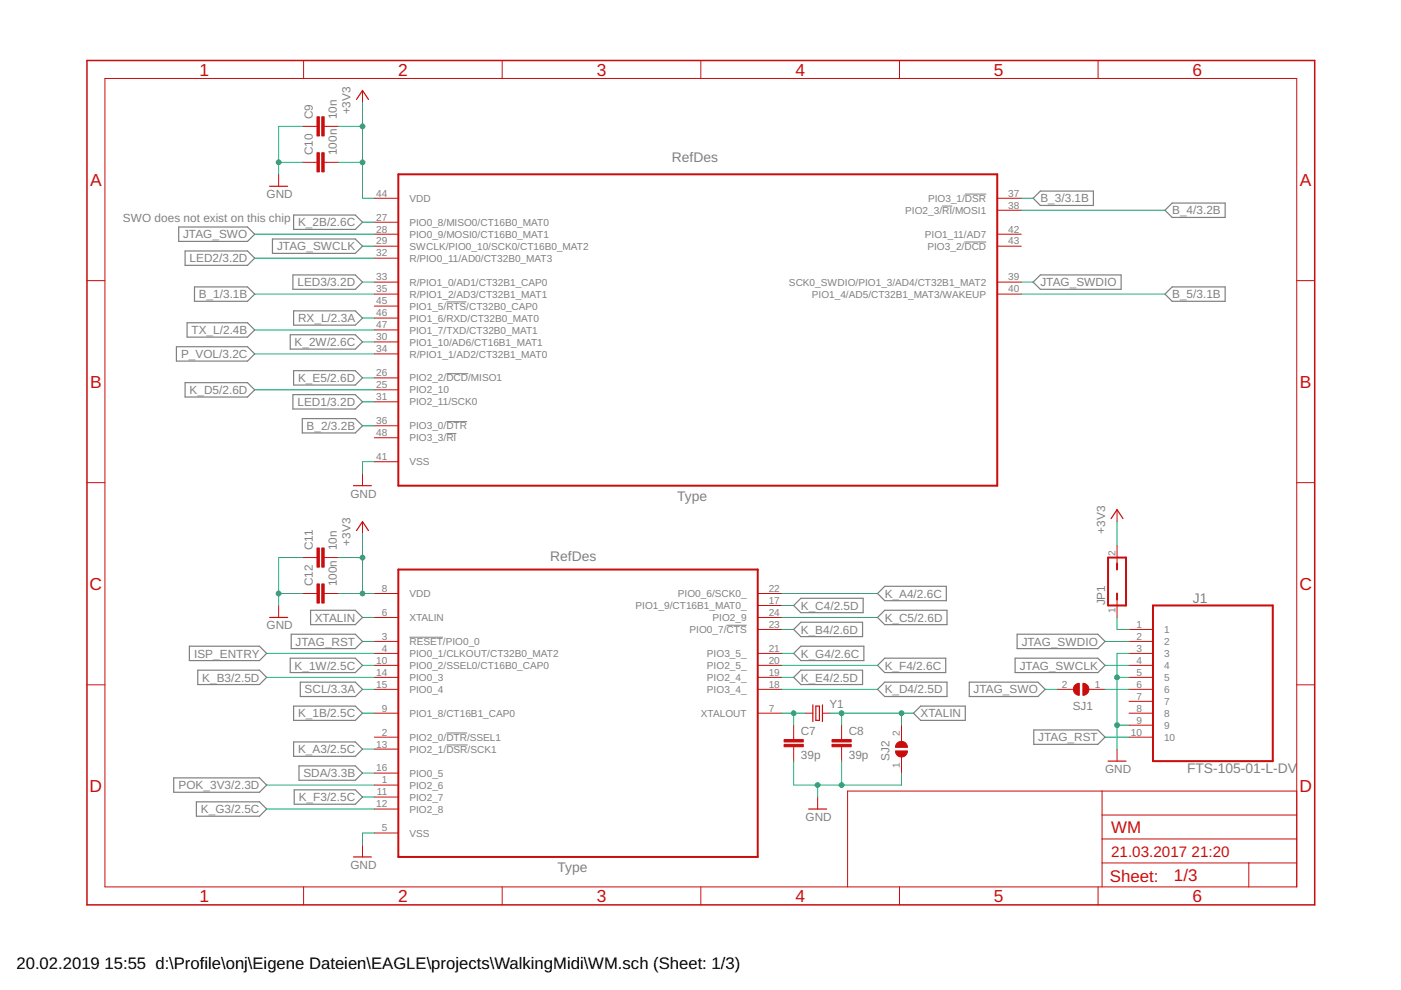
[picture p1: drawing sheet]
<svg xmlns="http://www.w3.org/2000/svg" width="297mm" height="210mm" viewBox="0 0 297 210" stroke-linecap="round" stroke-linejoin="round" font-family="sans-serif">
<path d="M199.7 43.7h2.2M204.5 51.3h4.6M204.6 41.1h4.5M94.6 64h4.3M94.6 79.2h4.7M94.6 89.4h4.4M94.6 91.9h2.2M86.8 135.1h7.1M154 132.6h4.3M94.6 155.4h4.4M94.6 157.9h4.5" fill="none" stroke="#808080" stroke-width=".21"/>
<g fill="none" stroke="#808080" stroke-width=".25">
<path d="M37.9 48.1h14.6l1.5 1.6-1.5 1.5h-14.6zM39.2 53.2h13.3l1.5 1.5-1.5 1.6h-13.3zM57.8 50.7h17.5l1.6 1.5-1.6 1.5h-17.5zM62.1 58.3h13.2l1.6 1.5-1.6 1.5h-13.2zM62.3 45.6h13l1.6 1.5-1.6 1.5h-13zM219.1 59.8l1.5-1.5h17.1v3h-17.1zM219.1 42l1.5-1.5h11.2v3.1h-11.2zM247 44.6l1.5-1.5h11.3v3h-11.3zM37.4 73.5h15.1l1.5 1.5-1.5 1.6h-15.1zM39.7 68.4h12.8l1.5 1.6-1.5 1.5h-12.8zM41.2 60.8h11.3l1.5 1.6-1.5 1.5h-11.3zM61.5 71h13.8l1.6 1.5-1.6 1.5h-13.8z"/>
<path d="M62.3 65.9h13l1.6 1.5-1.6 1.5h-13zM62.3 78.6h13l1.6 1.5-1.6 1.5h-13zM247 62.4l1.5-1.6h11.3v3.1h-11.3zM39.2 81.1h13.3l1.5 1.6-1.5 1.5h-13.3zM62.1 83.7h13.2l1.6 1.5-1.6 1.5h-13.2zM64.1 88.8h11.2l1.6 1.5-1.6 1.5h-11.2zM40.2 137h14.8l1.5 1.5-1.5 1.6h-14.8zM61.5 139.6h13.8l1.6 1.5-1.6 1.5h-13.8zM61.7 134.5h13.6l1.6 1.5-1.6 1.5h-13.6zM65.8 129.4h9.5l1.6 1.5-1.6 1.5h-9.5zM168.3 138.5l1.5-1.5h13.4v3.1h-13.4zM168.3 128.4l1.5-1.5h13.2v3h-13.2z"/>
<path d="M168.3 133.5l1.5-1.6h13.1v3.1h-13.1zM186.1 130.9l1.5-1.5h13.2v3h-13.2zM186.1 125.8l1.5-1.5h13v3.1h-13zM215.2 139.6h17.6l1.5 1.5-1.5 1.5h-17.6zM215.6 134.5h17.2l1.5 1.5-1.5 1.5h-17.2zM41.9 142.1h13.1l1.5 1.5-1.5 1.5h-13.1zM62.3 149.7h13l1.6 1.5-1.6 1.5h-13zM62.3 157.3h13l1.6 1.5-1.6 1.6h-13zM63.7 144.6h11.6l1.6 1.6-1.6 1.5h-11.6zM168.3 143.6l1.5-1.5h13.1v3h-13.1zM186.1 141.1l1.5-1.5h12.9v3h-12.9zM186.1 146.2l1.5-1.6h13.2v3.1h-13.2z"/>
<path d="M193.7 151.2l1.5-1.5h9.5v3h-9.5zM205.5 144.6h14.6l1.5 1.6-1.5 1.5h-14.6zM219.2 154.8h13.6l1.5 1.5-1.5 1.5h-13.6zM36.8 164.9h18.2l1.5 1.6-1.5 1.5h-18.2zM41.6 170h13.4l1.5 1.5-1.5 1.6h-13.4zM62.4 167.5h12.9l1.6 1.5-1.6 1.5h-12.9zM63.4 162.4h11.9l1.6 1.5-1.6 1.5h-11.9z"/>
</g>
<g fill="none" stroke="#c90d0c" stroke-width=".21">
<path d="M22.2 16.6h252.7v171.4h-252.7zM64.4 12.8v3.8M76.9 19.2v2.5M106.5 12.8v3.8M148.6 12.8v3.8M190.7 12.8v3.8M232.8 12.8v3.8M59.1 37v2.5M64.2 26.8h3M64.2 34.4h3M68.7 26.8h3.1M68.7 34.4h3.1"/>
<path d="M18.4 59.5h3.8M79.4 42h5.1M79.4 47.1h5.1M79.4 49.7h5.1M79.4 52.2h5.1M79.4 54.7h5.1M79.4 59.8h5.1M211.4 42h5.1M211.4 49.7h5.1M211.4 52.2h5.1M211.4 59.8h5.1M211.4 44.6h5.1"/>
<path d="M274.9 59.5h3.8M79.4 62.4h5.1M79.4 64.9h5.1M79.4 67.4h5.1M79.4 70h5.1M79.4 72.5h5.1M79.4 75h5.1M211.4 62.4h5.1M79.4 80.1h5.1M79.4 82.7h5.1M79.4 85.2h5.1M79.4 90.3h5.1"/>
<path d="M79.4 92.8h5.1M79.4 97.9h5.1M18.4 102.3h3.8M64.2 118.2h3M68.7 118.2h3.1M76.9 100.4v2.6M76.9 110.6v2.5M236.8 108.1v2.5M236.8 115.7v3.8M274.9 102.3h3.8M59.1 128.4v2.5M64.2 125.8h3"/>
<path d="M68.7 125.8h3.1M79.4 125.8h5.1M79.4 130.9h5.1M79.4 136h5.1M79.4 138.5h5.1M160.7 125.8h5M160.7 130.9h5M160.7 138.5h5M160.7 128.4h5M160.7 133.5h5M236.8 127.1v3.8M239.4 136h5.1"/>
<path d="M239.4 138.5h5.1M239.4 133.5h5.1M18.4 145.2h3.8M79.4 141.1h5.1M79.4 143.6h5.1M79.4 146.2h5.1M79.4 151.2h5.1M79.4 156.3h5.1M79.4 158.8h5.1M160.7 141.1h5M160.7 143.6h5M160.7 146.2h5"/>
<path d="M160.7 151.2h5M168.3 153.8v3M168.3 158.3v3.1M170.8 151.2h1.5M174.4 151.2h1.5M178.4 153.8v3M178.4 158.3v3.1M191.1 153.8v3.4M224.1 146.2h3.5M230.9 146.2h3.4M236.8 158.8v2.6M239.4 141.1h5.1"/>
<path d="M239.4 143.6h5.1M239.4 146.2h5.1M239.4 151.2h5.1M239.4 156.3h5.1M239.4 148.7h5.1M239.4 153.8h5.1M274.9 145.2h3.8M76.9 179.2v2.5M79.4 163.9h5.1M79.4 166.5h5.1M79.4 169h5.1M79.4 171.5h5.1"/>
<path d="M79.4 176.6h5.1M173.4 169v2.5M191.1 160.5v3.4M233.7 167.7v20.3M233.7 177.9h41.2M233.7 172.8h41.2M274.9 167.7h-95.2v20.3M64.4 188v3.9M106.5 188v3.9M148.6 188v3.9M190.7 188v3.9M232.8 188v3.9"/>
<path d="M233.7 183h41.2M264.8 183v5"/>
</g>
<path d="M18.4 12.8h260.3v179.1h-260.3z" fill="none" stroke="#c90d0c" stroke-width=".32"/>
<path d="M84.5 37h126.9v66h-126.9zM234.9 118.2h3.8v10.2h-3.8zM236.8 119.5v1.3M84.5 120.8h76.2v60.9h-76.2zM236.8 125.8v1.3M244.5 128.4h25.4v33h-25.4z" fill="none" stroke="#c90d0c" stroke-width=".42"/>
<path d="M57.2 39.5h3.8M75.6 21.1l1.3-1.9 1.2 1.9M75 103h3.7M75.6 112.5l1.3-1.9 1.2 1.9M235.6 110l1.2-1.9 1.3 1.9M57.2 130.9h3.8M172.3 149.5v3.5M173 149.7h.7v3h-.7zM174.4 149.5v3.5M171.4 171.5h3.9M234.9 161.4h3.8M75 181.7h3.7" fill="none" stroke="#c90d0c" stroke-width=".25"/>
<g fill="#c90d0c" stroke="#c90d0c" stroke-width=".21">
<path d="M166.2 157.8h4.1v.5h-4.1z"/>
<path d="M166.2 156.8h4.1v.5h-4.1z"/>
<path d="M176.4 157.8h4.1v.5h-4.1z"/>
<path d="M176.4 156.8h4.1v.5h-4.1z"/>
<path d="M68.2 24.8h.5v4h-.5z"/>
<path d="M67.2 24.8h.5v4h-.5z"/>
<path d="M68.2 32.4h.5v4h-.5z"/>
<path d="M67.2 32.4h.5v4h-.5z"/>
<path d="M68.2 116.2h.5v4h-.5z"/>
<path d="M67.2 116.2h.5v4h-.5z"/>
<path d="M68.2 123.8h.5v4.1h-.5z"/>
<path d="M67.2 123.8h.5v4.1h-.5z"/>
</g>
<g fill="#c90d0c" stroke="#c90d0c" stroke-width=".21">
<path d="M190.3 157.5a1.29 1.29 0 0 1 1.3-.2 1.29 1.29 0 0 1 .8 1.2h-2.5v-.5z" fill-rule="evenodd"/>
<path d="M189.9 159.2h2.5a1.27 1.27 0 0 1-1.3 1.3 1.27 1.27 0 0 1-1.2-1.3z" fill-rule="evenodd"/>
<path d="M227.9 145.3l.5-.4h.4v2.5a1.29 1.29 0 0 1-1.1-.7 1.29 1.29 0 0 1 .2-1.4z" fill-rule="evenodd"/>
<path d="M229.6 144.9a1.27 1.27 0 0 1 1.3 1.3 1.27 1.27 0 0 1-1.3 1.2z" fill-rule="evenodd"/>
</g>
<g fill="none" stroke="#0dab76" stroke-width=".21">
<path d="M59.1 34.4h5.1M64.2 26.8h-5.1v10.2M71.8 34.4h5.1M71.8 26.8h5.1M76.9 21.7v20.3h2.5M54 49.7h25.4M54 54.7h25.4M76.9 59.8h2.5M76.9 52.2h2.5M76.9 47.1h2.5M216.5 42h2.6M216.5 59.8h2.6"/>
<path d="M216.5 44.6h30.5M54 70h25.4M54 75h25.4M54 62.4h25.4M76.9 67.4h2.5M76.9 72.5h2.5M216.5 62.4h30.5M54 82.7h25.4M76.9 80.1h2.5M76.9 85.2h2.5M76.9 90.3h2.5M79.4 97.9h-2.5v2.5"/>
<path d="M64.2 118.2h-5.1v10.2M71.8 118.2h5.1M76.9 113.1v12.7M236.8 110.6v5.1M56.5 138.5h22.9M59.1 125.8h5.1M71.8 125.8h7.6M76.9 130.9h2.5M76.9 136h2.5M165.7 125.8h20.4M165.7 138.5h2.6M165.7 130.9h20.4"/>
<path d="M165.7 133.5h2.6M165.7 128.4h2.6M234.3 136h5.1M236.8 130.9v2.6h2.6M239.4 138.5h-2.6v20.3M56.5 143.6h22.9M76.9 151.2h2.5M76.9 141.1h2.5M76.9 146.2h2.5M76.9 158.8h2.5M165.7 143.6h2.6M165.7 151.2h5.1"/>
<path d="M165.7 141.1h20.4M165.7 146.2h20.4M168.3 151.2v2.6M175.9 151.2h17.8M178.4 151.2v2.6M191.1 151.2v2.6M221.6 146.2h2.5M234.3 156.3h5.1M234.3 141.1h5.1M234.3 146.2h5.1M236.8 143.6h2.6M236.8 153.8h2.6"/>
<path d="M56.5 166.5h22.9M56.5 171.5h22.9M76.9 163.9h2.5M76.9 169h2.5M79.4 176.6h-2.5v2.6M168.3 161.4v5.1h22.8v-2.6M173.4 166.5v2.5M178.4 161.4v5.1"/>
</g>
<g fill="#0dab76" stroke="#0dab76" stroke-width=".21">
<circle cx="76.9" cy="125.8" r=".51"/>
<circle cx="76.9" cy="118.2" r=".51"/>
<circle cx="76.9" cy="34.4" r=".51"/>
<circle cx="76.9" cy="26.8" r=".51"/>
<circle cx="173.4" cy="166.5" r=".51"/>
<circle cx="178.4" cy="166.5" r=".51"/>
<circle cx="236.8" cy="143.6" r=".51"/>
<circle cx="236.8" cy="153.8" r=".51"/>
<circle cx="59.1" cy="34.4" r=".51"/>
<circle cx="59.1" cy="125.8" r=".51"/>
<circle cx="168.3" cy="151.2" r=".51"/>
<circle cx="178.4" cy="151.2" r=".51"/>
<circle cx="191.1" cy="151.2" r=".51"/>
</g>
<g font-size="3.7" fill="#c90d0c">
<text x="42.3" y="16">1</text>
<text x="84.4" y="16">2</text>
<text x="126.5" y="16">3</text>
<text x="168.6" y="16">4</text>
<text x="210.7" y="16">5</text>
<text x="252.9" y="16">6</text>
<text x="19.1" y="39.4">A</text>
<text x="275.6" y="39.4">A</text>
<text x="19.1" y="82.2">B</text>
<text x="275.6" y="82.2">B</text>
<text x="19" y="125.1">C</text>
<text x="275.5" y="125.1">C</text>
<text x="19" y="167.9">D</text>
<text x="275.5" y="167.9">D</text>
<text x="42.3" y="191.2">1</text>
<text x="84.4" y="191.2">2</text>
<text x="126.5" y="191.2">3</text>
<text x="168.6" y="191.2">4</text>
<text x="210.7" y="191.2">5</text>
<text x="252.9" y="191.2">6</text>
</g>
<g font-size="3.6" fill="#c90d0c">
<text x="235.6" y="176.6">WM</text>
<text x="235.3" y="186.9">Sheet:</text>
<text x="248.9" y="186.8">1/3</text>
</g>
<g font-size="3.5">
<text x="3.5" y="205.4">20.02.2019</text>
<text x="22.2" y="205.4">15:55 d:\Profile\onj\Eigene Dateien\EAGLE\projects\WalkingMidi\WM.sch (Sheet: 1/3)</text>
</g>
<g font-size="3.2" fill="#c90d0c">
<text x="235.6" y="181.7">21.03.2017</text>
<text x="252.6" y="181.7">21:20</text>
</g>
<g font-size="2.9" fill="#808080">
<text x="142.5" y="34.4">RefDes</text>
<text x="143.6" y="106.2">Type</text>
<text x="116.6" y="118.9">RefDes</text>
<text x="252.9" y="127.9">J1</text>
<text x="251.7" y="163.9">FTS-105-01-L-DV</text>
<text x="118.2" y="184.8">Type</text>
</g>
<g font-size="2.5" fill="#808080">
<text x="66.3" y="25.3" transform="rotate(-90 66.3 25.3)">C9</text>
<text x="71.4" y="25.3" transform="rotate(-90 71.4 25.3)">10n</text>
<text x="74.3" y="24.3" transform="rotate(-90 74.3 24.3)">+3V3</text>
<text x="66.3" y="32.9" transform="rotate(-90 66.3 32.9)">C10</text>
<text x="71.4" y="32.9" transform="rotate(-90 71.4 32.9)">100n</text>
<text x="26.1" y="47.1">SWO does not exist on this chip</text>
<text x="56.5" y="42">GND</text>
<text x="220.6" y="42.9">B_3/3.1B</text>
<text x="248.5" y="45.5">B_4/3.2B</text>
<text x="38.8" y="50.5">JTAG_SWO</text>
<text x="58.7" y="53.1">JTAG_SWCLK</text>
<text x="63.2" y="48">K_2B/2.6C</text>
<text x="40.2" y="55.6">LED2/3.2D</text>
<text x="42.1" y="63.2">B_1/3.1B</text>
<text x="63.1" y="60.7">LED3/3.2D</text>
<text x="220.6" y="60.7">JTAG_SWDIO</text>
<text x="248.5" y="63.2">B_5/3.1B</text>
<text x="40.6" y="70.9">TX_L/2.4B</text>
<text x="63.2" y="68.3">RX_L/2.3A</text>
<text x="38.4" y="75.9">P_VOL/3.2C</text>
<text x="62.5" y="73.4">K_2W/2.6C</text>
<text x="40.2" y="83.6">K_D5/2.6D</text>
<text x="63.2" y="81">K_E5/2.6D</text>
<text x="63.1" y="86.1">LED1/3.2D</text>
<text x="65" y="91.2">B_2/3.2B</text>
<text x="74.3" y="105.5">GND</text>
<text x="234.3" y="113.1" transform="rotate(-90 234.3 113.1)">+3V3</text>
<text x="66.3" y="116.7" transform="rotate(-90 66.3 116.7)">C11</text>
<text x="71.4" y="116.7" transform="rotate(-90 71.4 116.7)">10n</text>
<text x="74.3" y="115.7" transform="rotate(-90 74.3 115.7)">+3V3</text>
<text x="66.3" y="124.3" transform="rotate(-90 66.3 124.3)">C12</text>
<text x="71.4" y="124.3" transform="rotate(-90 71.4 124.3)">100n</text>
<text x="66.7" y="131.8">XTALIN</text>
<text x="169.8" y="129.3">K_C4/2.5D</text>
<text x="187.6" y="126.7">K_A4/2.6C</text>
<text x="187.6" y="131.8">K_C5/2.6D</text>
<text x="234.3" y="128.4" transform="rotate(-90 234.3 128.4)">JP1</text>
<text x="56.5" y="133.4">GND</text>
<text x="62.7" y="136.9">JTAG_RST</text>
<text x="169.8" y="134.3">K_B4/2.6D</text>
<text x="216.6" y="136.9">JTAG_SWDIO</text>
<text x="41.2" y="139.4">ISP_ENTRY</text>
<text x="62.5" y="142">K_1W/2.5C</text>
<text x="169.8" y="139.4">K_G4/2.6C</text>
<text x="187.6" y="142">K_F4/2.6C</text>
<text x="216.2" y="142">JTAG_SWCLK</text>
<text x="42.9" y="144.5">K_B3/2.5D</text>
<text x="64.6" y="147">SCL/3.3A</text>
<text x="169.8" y="144.5">K_E4/2.5D</text>
<text x="187.6" y="147">K_D4/2.5D</text>
<text x="206.4" y="147">JTAG_SWO</text>
<text x="63.2" y="152.1">K_1B/2.5C</text>
<text x="169.8" y="155.9">C7</text>
<text x="175.9" y="150.2">Y1</text>
<text x="180" y="155.9">C8</text>
<text x="195.2" y="152.1">XTALIN</text>
<text x="227.4" y="150.5">SJ1</text>
<text x="63.2" y="159.7">K_A3/2.5C</text>
<text x="169.8" y="161">39p</text>
<text x="180" y="161">39p</text>
<text x="188.6" y="161.4" transform="rotate(-90 188.6 161.4)">SJ2</text>
<text x="220.1" y="157.2">JTAG_RST</text>
<text x="37.9" y="167.4">POK_3V3/2.3D</text>
<text x="64.3" y="164.8">SDA/3.3B</text>
<text x="234.3" y="163.9">GND</text>
<text x="42.6" y="172.4">K_G3/2.5C</text>
<text x="63.3" y="169.9">K_F3/2.5C</text>
<text x="170.8" y="174.1">GND</text>
<text x="74.3" y="184.2">GND</text>
</g>
<g font-size="2.1" fill="#808080">
<text x="79.8" y="41.7">44</text>
<text x="213.8" y="41.7">37</text>
<text x="79.8" y="46.8">27</text>
<text x="86.8" y="42.8">VDD</text>
<text x="86.8" y="47.9">PIO0_8/MISO0/CT16B0_MAT0</text>
<text x="191.9" y="45.3">PIO2_3/RI/MOSI1</text>
<text x="196.8" y="42.8">PIO3_1/DSR</text>
<text x="213.8" y="44.2">38</text>
<text x="79.8" y="49.3">28</text>
<text x="79.8" y="51.8">29</text>
<text x="86.8" y="50.4">PIO0_9/MOSI0/CT16B0_MAT1</text>
<text x="86.8" y="53">SWCLK/PIO0_10/SCK0/CT16B0_MAT2</text>
<text x="196.1" y="50.4">PIO1_11/AD7</text>
<text x="196.6" y="53">PIO3_2/DCD</text>
<text x="213.8" y="49.3">42</text>
<text x="213.8" y="51.8">43</text>
<text x="79.8" y="54.4">32</text>
<text x="79.8" y="59.5">33</text>
<text x="86.8" y="55.5">R/PIO0_11/AD0/CT32B0_MAT3</text>
<text x="213.8" y="59.5">39</text>
<text x="79.8" y="62">35</text>
<text x="79.8" y="64.5">45</text>
<text x="86.8" y="60.6">R/PIO1_0/AD1/CT32B1_CAP0</text>
<text x="86.8" y="63.1">R/PIO1_2/AD3/CT32B1_MAT1</text>
<text x="86.8" y="65.6">PIO1_5/RTS/CT32B0_CAP0</text>
<text x="167.3" y="60.6">SCK0_SWDIO/PIO1_3/AD4/CT32B1_MAT2</text>
<text x="172.1" y="63.1">PIO1_4/AD5/CT32B1_MAT3/WAKEUP</text>
<text x="213.8" y="62">40</text>
<text x="79.8" y="67.1">46</text>
<text x="79.8" y="69.6">47</text>
<text x="86.8" y="68.2">PIO1_6/RXD/CT32B0_MAT0</text>
<text x="86.8" y="70.7">PIO1_7/TXD/CT32B0_MAT1</text>
<text x="79.8" y="72.1">30</text>
<text x="79.8" y="74.7">34</text>
<text x="86.8" y="73.3">PIO1_10/AD6/CT16B1_MAT1</text>
<text x="86.8" y="75.8">R/PIO1_1/AD2/CT32B1_MAT0</text>
<text x="79.8" y="79.8">26</text>
<text x="79.8" y="82.3">25</text>
<text x="86.8" y="80.9">PIO2_2/DCD/MISO1</text>
<text x="86.8" y="83.4">PIO2_10</text>
<text x="79.8" y="84.8">31</text>
<text x="79.8" y="89.9">36</text>
<text x="86.8" y="86">PIO2_11/SCK0</text>
<text x="79.8" y="92.5">48</text>
<text x="86.8" y="91">PIO3_0/DTR</text>
<text x="86.8" y="93.6">PIO3_3/RI</text>
<text x="79.8" y="97.5">41</text>
<text x="86.8" y="98.7">VSS</text>
<text x="236.5" y="117.9" transform="rotate(-90 236.5 117.9)">2</text>
<text x="80.9" y="125.5">8</text>
<text x="163" y="125.5">22</text>
<text x="80.9" y="130.6">6</text>
<text x="86.8" y="126.6">VDD</text>
<text x="86.8" y="131.7">XTALIN</text>
<text x="134.8" y="129.1">PIO1_9/CT16B1_MAT0_</text>
<text x="143.7" y="126.6">PIO0_6/SCK0_</text>
<text x="151.1" y="131.7">PIO2_9</text>
<text x="163" y="128">17</text>
<text x="163" y="130.6">24</text>
<text x="236.5" y="129.9" transform="rotate(-90 236.5 129.9)">1</text>
<text x="80.9" y="135.6">3</text>
<text x="86.8" y="136.8">RESET/PIO0_0</text>
<text x="146.2" y="134.2">PIO0_7/CTS</text>
<text x="163" y="133.1">23</text>
<text x="240.9" y="133.1">1</text>
<text x="240.9" y="135.6">2</text>
<text x="246.8" y="134.2">1</text>
<text x="246.8" y="136.8">2</text>
<text x="79.8" y="140.7">10</text>
<text x="79.8" y="143.3">14</text>
<text x="80.9" y="138.2">4</text>
<text x="86.8" y="139.3">PIO0_1/CLKOUT/CT32B0_MAT2</text>
<text x="86.8" y="141.8">PIO0_2/SSEL0/CT16B0_CAP0</text>
<text x="149.9" y="139.3">PIO3_5_</text>
<text x="149.9" y="141.8">PIO2_5_</text>
<text x="163" y="138.2">21</text>
<text x="163" y="140.7">20</text>
<text x="163" y="143.3">19</text>
<text x="240.9" y="138.2">3</text>
<text x="240.9" y="140.7">4</text>
<text x="240.9" y="143.3">5</text>
<text x="246.8" y="139.3">3</text>
<text x="246.8" y="141.8">4</text>
<text x="79.8" y="145.8">15</text>
<text x="86.8" y="144.4">PIO0_3</text>
<text x="86.8" y="146.9">PIO0_4</text>
<text x="149.9" y="144.4">PIO2_4_</text>
<text x="149.9" y="146.9">PIO3_4_</text>
<text x="163" y="145.8">18</text>
<text x="225.1" y="145.8">2</text>
<text x="232.1" y="145.8">1</text>
<text x="240.9" y="145.8">6</text>
<text x="240.9" y="148.3">7</text>
<text x="246.8" y="144.4">5</text>
<text x="246.8" y="146.9">6</text>
<text x="246.8" y="149.4">7</text>
<text x="80.9" y="150.9">9</text>
<text x="80.9" y="155.9">2</text>
<text x="86.8" y="152">PIO1_8/CT16B1_CAP0</text>
<text x="148.6" y="152">XTALOUT</text>
<text x="163" y="150.9">7</text>
<text x="190.8" y="155.9" transform="rotate(-90 190.8 155.9)">2</text>
<text x="239.7" y="155.9">10</text>
<text x="240.9" y="150.9">8</text>
<text x="240.9" y="153.4">9</text>
<text x="246.8" y="152">8</text>
<text x="246.8" y="154.5">9</text>
<text x="79.8" y="158.5">13</text>
<text x="86.8" y="157.1">PIO2_0/DTR/SSEL1</text>
<text x="86.8" y="159.6">PIO2_1/DSR/SCK1</text>
<text x="246.8" y="157.1">10</text>
<text x="79.8" y="163.6">16</text>
<text x="80.9" y="166.1">1</text>
<text x="86.8" y="164.7">PIO0_5</text>
<text x="86.8" y="167.2">PIO2_6</text>
<text x="190.8" y="162.9" transform="rotate(-90 190.8 162.9)">1</text>
<text x="79.8" y="171.2">12</text>
<text x="79.9" y="168.6">11</text>
<text x="86.8" y="169.8">PIO2_7</text>
<text x="86.8" y="172.3">PIO2_8</text>
<text x="80.9" y="176.3">5</text>
<text x="86.8" y="177.4">VSS</text>
</g>
</svg>
